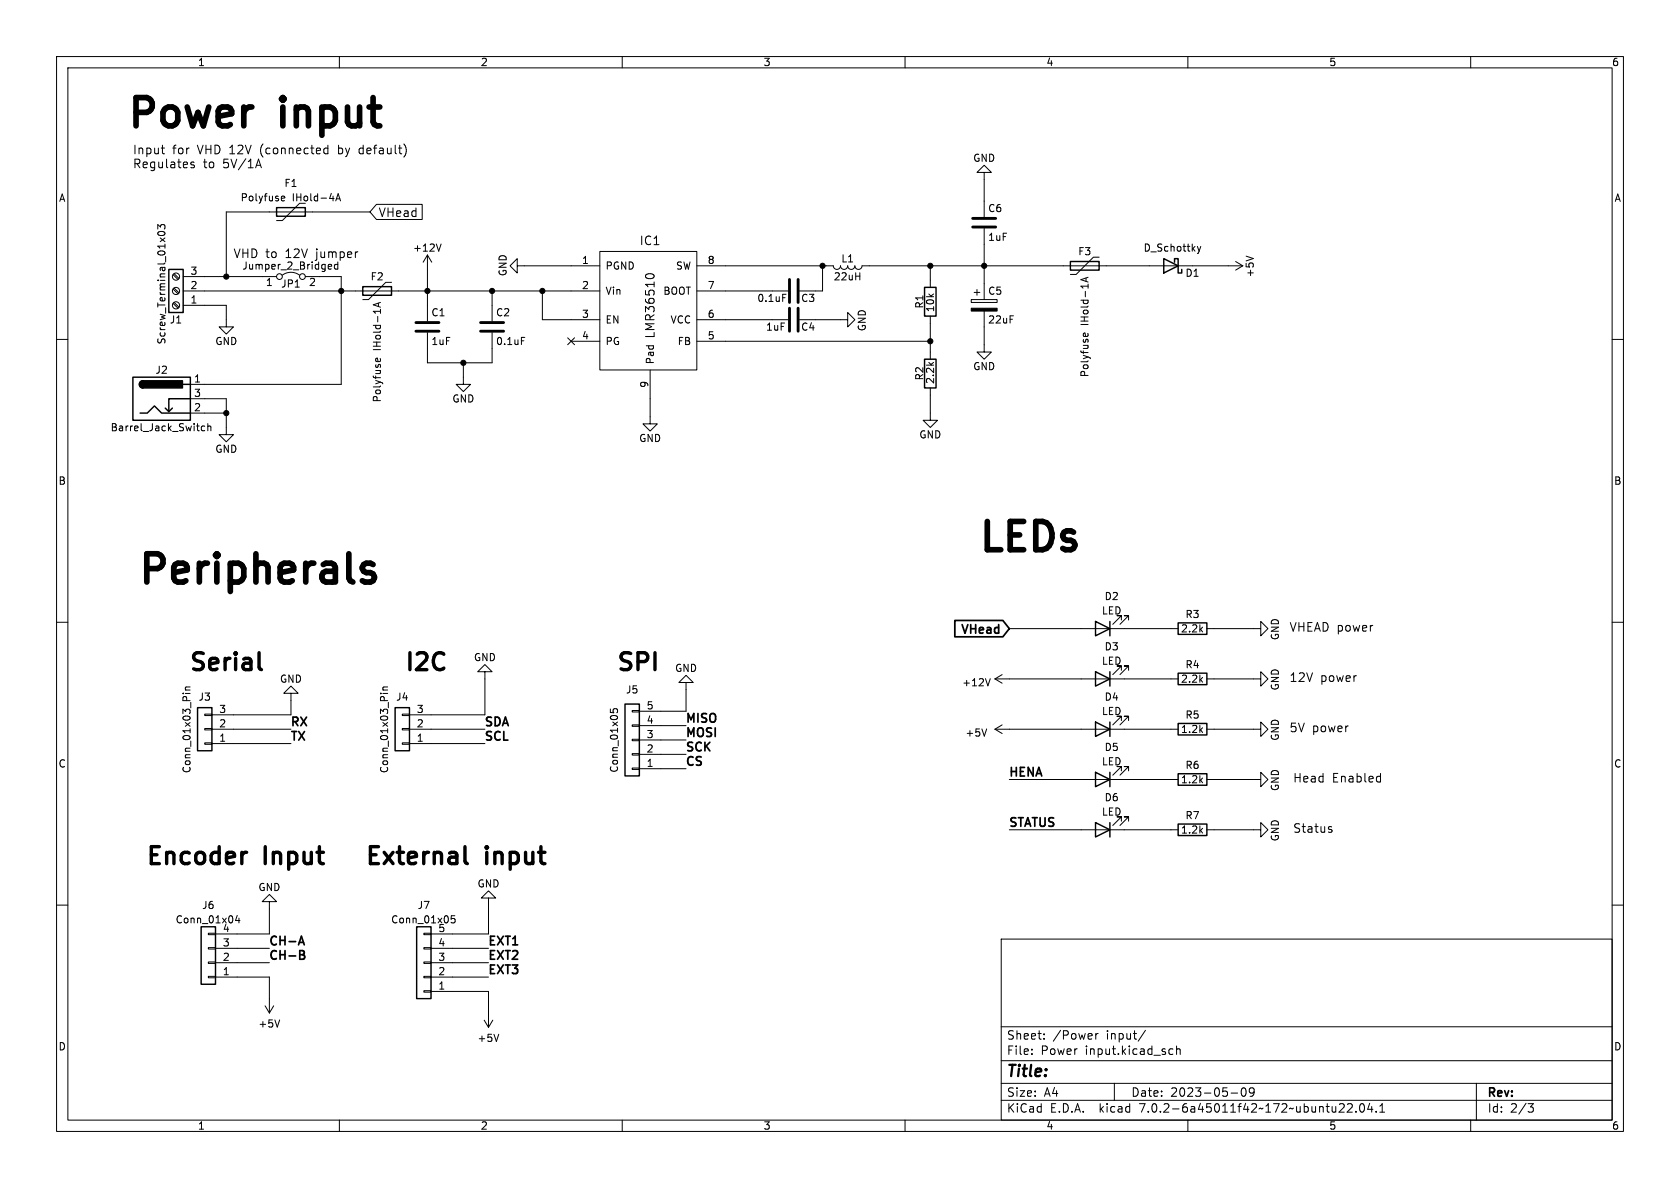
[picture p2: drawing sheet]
<svg xmlns="http://www.w3.org/2000/svg" width="297mm" height="210mm" viewBox="0 0 297 210" stroke-linecap="round" stroke-linejoin="round" font-family="sans-serif">
<g fill="none" stroke="#000" stroke-width=".18">
<path d="M10 10h277v190h-277zM12 12h273v186h-273zM60 10v2M110 10v2M160 10v2M210 10v2M260 10v2M28.5 26.2h.6M28.8 27.1l.3 .1M34.3 28.7l-.4-.1-.2 .3 .1 .2 .5 .1v.4h-.6M45.3 29.2h.8M45.7 28.1l.5 1.6"/>
<path d="M49.8 35.5h.5M49.8 34.7h.4l.1 .3-.6 .1M54 35.9h-1l-3.1 3.1h-1M57.2 26.5v.4l.2 .2h.6M58 25.7v1.5M59.4 35.5l.4-1.3 .4 1.3M59.5 35.1h.6M65.4 37.5h-25.4v11.4M66.5 36.1h8.1v2.7h-8.1l-1.1-1.3zM71.4 25.4a1.75 1.75 0 0 1 0 2.4M174 30.5h1.3l-1.3-1.3-1.3 1.3h1.3v7.9M10 60h2"/>
<path d="M27.9 40.5v-.8l.5 .4 .1-.3h.5l.2 .1-.2 .6M28 41a.68 .68 0 0 1 1.2 .3 .72 .72 0 0 1-1.3-.1zM30.6 48.6l.9 .8M30.6 51.1l.9 .8M30.6 53.6l.9 .9M30.8 48.4l.8 .8M30.8 50.9l.8 .9M30.8 53.5l.8 .8M32.4 54h7.6v3.8h1.3l-1.3 1.3-1.3-1.3h1.3M32.4 51.4h73.6M32.4 48.9h16.5M49.9 48.6a2.54 2.54 0 0 1 3.1 0"/>
<path d="M54 48.9h6.3v19h-26.6M58.6 47.5l-.4 .1M58.6 46.8v.2l-.6 .2M59.2 46.9v.6l.2 .1 .3-.1M59.7 46.3v1.3M63.3 44.5l-.3 .1M66.9 53.6v.6M67.3 53.5l-1.3 .4 1.3 .4M69.2 49.9h-1l-3 3.1h-1.1M75.6 45.1v11.7M75.6 58.8v5.3h11.4v-5.3M75.6 45.1l-.8 1.3"/>
<path d="M75.6 45.1l.7 1.3M78 43.1l-.4 1.3M87 51.4v5.4M91.4 47v-1.3l-1.2 1.3 1.2 1.3v-1.3h14.6M92.2 59.6h.6M95.9 51.4v5.1h10.1M100.4 59.7l1.2 1.2M101.6 59.7l-1.2 1.2M106 44.5h17.2v20.9h-17.2zM114.1 48.9a.83 .83 0 0 1 .7-.6 .83 .83 0 0 1 .8 .3v.3M123.2 47h24.1a.64 .64 0 0 0 .7 .6 .64 .64 0 0 0 .6-.6 .64 .64 0 0 0 .6 .6 .64 .64 0 0 0 .7-.6 .64 .64 0 0 0 .6 .6 .64 .64 0 0 0 .6-.6 .64 .64 0 0 0 .7 .6 .64 .64 0 0 0 .6-.6h67.3M123.2 56.5h16.1"/>
<path d="M123.2 51.4h16.1M138.4 52h.6M141.4 56.5h8.5v-1.3l1.2 1.3-1.2 1.3v-1.3M145.4 47v4.4h-4M164.5 47v3.8M164.5 55.9v7.6M171.7 53h4.6v.5h-4.6zM172.2 51.7h1M172.7 51.2v1M174 55v7.2h1.3l-1.3 1.3-1.3-1.3h1.3M174 40.4v12.6M191.6 59.4l-.1-.3 .3-.2 .1 .6"/>
<path d="M192 49.1v.6M192.3 58.9v.5M192.4 49l-1.3 .4 1.3 .5M194.3 45.5h-1l-3.1 3h-1M211.7 43.6l.3 .8M212 44.4l-.3 .4M212.3 43.6l-.3 .8M218.4 46.2l1.3 .8M219.7 47l-1.3 .8M220.3 45.3l1.3 .4M285 60h2M33.7 70.5h6.3v6.3h1.3l-1.3 1.3-1.3-1.3h1.3"/>
<path d="M33.7 73h6.3M36.2 75.4l-.4-.1-.2 .2 .1 .6h.5M36.7 75.4l.2-.1 .3 .1 .1 .8M36.7 74.9v1.3M66.5 63.9l-.1-.4 .3-.2 .1 .6M67.2 63.4v.5M81.9 64.1v3.8h1.3l-1.3 1.3-1.3-1.3h1.3M101 60.3h5M114.9 65.4v9.5h1.3l-1.3 1.3-1.2-1.3h1.2M123.2 60.3h41.3M164.5 68.6v5.7h1.2l-1.2 1.3-1.3-1.3h1.3M10 110h2"/>
<path d="M85.7 118.7h1.3l-1.3-1.2-1.2 1.2h1.2v7.7h-13.3M175.1 120l-.5 1.2M177.2 119.3l-1.3 .7M178.4 111.1h29.9M198.2 109.6v-.8h-.7h.7l-1.5 1.6M198.2 118.5v-.8h-.7h.7l-1.5 1.6M199.5 109.6v-.8h-.7h.7l-1.5 1.6M199.5 118.5v-.8h-.7h.7l-1.5 1.6M213.4 111.1h9.5v-1.2l1.3 1.2-1.3 1.3v-1.3M285 110h2M32.3 122.6h.2M32.8 122.6h.8"/>
<path d="M32.8 122h.8M33.6 121.4l-.8 .1v.3l.1 .2M36.2 126.2h1.3v.3h-1.3zM36.2 128.8h1.3v.2h-1.3zM36.2 131.3h1.3v.3h-1.3zM37.5 128.9h13.9M37.5 131.4h13.9M51.4 122.6h1.3l-1.3-1.3-1.2 1.3h1.2v3.8h-13.9M67.3 122.6h.1M67.7 122.6h.8M67.7 122h.8M68.5 121.4l-.8 .1v.3l.1 .2"/>
<path d="M71.1 126.2h1.3v.3h-1.3zM71.1 128.8h1.3v.2h-1.3zM71.1 131.3h1.3v.3h-1.3zM72.4 128.9h13.3M72.4 131.4h13.3M107.9 125.3v.6l.6 .1-.1-.2v-.4l.2-.1h.5l.1 .2-.1 .5M111.8 125.6h1.2v.3h-1.2zM111.8 128.1h1.2v.3h-1.2zM111.8 130.7h1.2v.2h-1.2zM111.8 133.2h1.2v.3h-1.2zM111.8 135.8h1.2v.2h-1.2zM113 135.9h8.3"/>
<path d="M113 133.4h8.3M113 130.8h8.3M113 128.3h8.3M121.3 120.7h1.3l-1.3-1.3-1.3 1.3h1.3v5h-8.3M174.4 128.9l-.4 1.2M175.9 120h32.4M175.9 128.9h32.4M175.9 128.9l1.3 .8M175.9 120l1.3 .8M177.2 128.1l-1.3 .8M178.4 137.8h29.9M198.2 127.4v-.8h-.7h.7l-1.5 1.5"/>
<path d="M198.2 136.3v-.8h-.7h.7l-1.5 1.5M199.5 127.4v-.8h-.7h.7l-1.5 1.5M199.5 136.3v-.8h-.7h.7l-1.5 1.5M213.4 137.8h9.5v-1.3l1.3 1.3-1.3 1.3v-1.3M213.4 128.9h9.5v-1.3l1.3 1.3-1.3 1.3v-1.3M213.4 120h9.5v-1.3l1.3 1.3-1.3 1.3v-1.3M243.6 137.2l.5 .1M244.1 136.7v1.5M244.1 138.2h-.5M10 160h2M47.6 159.4h1.3l-1.3-1.3-1.2 1.3h1.2v5.7h-9.5M86.4 158.8h1.2l-1.2-1.3-1.3 1.3h1.3v6.3h-10.2"/>
<path d="M178.4 146.7h29.9M198.2 145.2v-.8h-.7h.7l-1.5 1.5M199.5 145.2v-.8h-.7h.7l-1.5 1.5M213.4 146.7h9.5v-1.3l1.3 1.3-1.3 1.3v-1.3M235.3 146.6l.2 .2-.2 .3M235.3 146.1l.1 .1M285 160h2M36.8 165h1.3v.2h-1.3zM36.8 167.5h1.3v.3h-1.3zM36.8 170.1h1.3v.2h-1.3zM36.8 172.6h1.3v.2h-1.3zM38.1 172.7h9.5v6.4"/>
<path d="M38.1 170.2h9.5M38.1 167.6h9.5M41.9 161.8l-.3 .9h.8M42.2 162.3v.8M46.9 177.8l.7 1.3M48.4 177.8l-.8 1.3M74.9 165h1.3v.2h-1.3zM74.9 167.5h1.3v.3h-1.3zM74.9 170.1h1.3v.2h-1.3zM74.9 172.6h1.3v.2h-1.3zM74.9 175.1h1.3v.3h-1.3zM76.2 172.7h10.2"/>
<path d="M76.2 170.2h10.2M76.2 167.6h10.2M76.2 175.3h10.2v6.3M80.4 161.9h-.6l-.1 .6 .2-.1h.4l.2 .2-.1 .4-.2 .1-.5-.1M177 166h108v32h-108zM49.4 180.3l-.4 1.3M60 198v2M85.6 180.3l.8 1.3M87.1 180.3l-.7 1.3M88.2 182.8l-.4 1.3M110 198v2M160 198v2"/>
<path d="M177 194.5h108M177 191.5h108M177 187.5h108M177 181.5h108M182.4 186.3v.1M182.4 185.5v.1M184.6 183.6v.1M184.6 182.8v.1M193.7 182.7v1M194.1 182.7l-.2 .1-.2 .2M197 191.5v3M202.5 182.1l-1.3 2"/>
<path d="M206.8 186.3h.6M206.8 185.5h.6M208 185.5l.2-.1 .4 .1v.9M208 184.9v1.5M210 198v2M217.6 193.2h1.2M219.6 192.4l.2-.1a.81 .81 0 0 1 .6 .6 .81 .81 0 0 1-.3 .8l-.2 .1a.81 .81 0 0 1-.6-.6 .81 .81 0 0 1 .3-.8zM221.7 192.9l-.3 .3h-.4l-.1-.3 .1-.5 .4-.1 .2 .1a.99 .99 0 0 1-.3 1.4h-.3M237.5 195.2l.1 .2v.3l-.9 .9h.9M238.2 195.2l.6-.1 .2 .1 .1 .3-1 1.1h1M239.7 196.5v.1M240.5 195.2l.2-.1a.81 .81 0 0 1 .6 .6 .81 .81 0 0 1-.3 .8l-.1 .1a.81 .81 0 0 1-.4-1.4z"/>
<path d="M242.1 195l-.3 1.1h.9M242.5 195.6v1M243.3 196.5v.1M243.9 196.6h.9M243.9 195.5l.5-.4v1.5M260 198v2M261 191.5v6.5M270.1 195.1h1l-.5 .6 .4 .1 .1 .5-.3 .3h-.4"/>
<circle cx="31.1" cy="51.4" r=".63"/>
<circle cx="31.1" cy="54" r=".63"/>
<circle cx="31.1" cy="48.9" r=".63"/>
<circle cx="49.4" cy="48.9" r=".51"/>
<circle cx="53.5" cy="48.9" r=".51"/>
</g>
<g fill="none" stroke="#000" stroke-width=".25">
<path d="M48.9 36.7h5.1v1.5h-5.1zM29.8 47.6h2.6v7.6h-2.6zM64.1 50.7h5.1v1.5h-5.1zM163.4 50.8h2.1v5.1h-2.1zM189.2 46.2h5.1v1.6h-5.1zM205.7 45.7l2.6 1.3-2.6 1.3zM207.6 46.4v-.7h.7v2.6h.6v-.7M23.5 66.7h10.2v7.6h-10.2zM24.8 73h1.2l1.3-1.2 1.3 1.2h5.1M25.3 67.3a.64 .64 0 0 0-.7 .6 .64 .64 0 0 0 .7 .7M30.5 72.1l-.7 .7M32.4 67.9h1.3"/>
<path d="M33.7 70.5h-3.9v2.3l-.6-.7M163.4 63.5h2.1v5.1h-2.1zM193.7 109.9l2.5 1.2-2.5 1.3zM193.7 118.7l2.5 1.3-2.5 1.3zM196.2 109.9v2.5M196.2 118.7v2.6M208.3 110.1h5.1v2h-5.1zM208.3 119h5.1v2h-5.1zM34.9 125.1h2.6v7.6h-2.6zM69.8 125.1h2.6v7.6h-2.6zM110.5 124.5h2.5v12.7h-2.5zM193.7 127.6l2.5 1.3-2.5 1.3z"/>
<path d="M193.7 136.5l2.5 1.3-2.5 1.3zM196.2 127.6v2.6M196.2 136.5v2.6M208.3 136.8h5.1v2h-5.1zM208.3 127.9h5.1v2h-5.1zM193.7 145.4l2.5 1.3-2.5 1.3zM196.2 145.4v2.6M208.3 145.7h5.1v2h-5.1zM35.6 163.8h2.5v10.2h-2.5zM73.7 163.8h2.5v12.7h-2.5z"/>
</g>
<path d="M172 38.6h4M73.5 58.5h4.1M73.5 57h4.1M85 58.5h4M85 57h4M139.6 49.4v4.1M139.6 54.5v4M141.1 49.4v4.1M141.1 54.5v4M172 40.1h4" fill="none" stroke="#000" stroke-width=".51"/>
<path d="M24.8 67.5l.5-.2v1.3a.63 .63 0 0 1-.6-.4 .63 .63 0 0 1 .1-.7zM25.3 67.3h7v1.3h-7z" fill="#000" stroke="#000" stroke-width=".25"/>
<g fill="#000" stroke="#000" stroke-width=".18">
<path d="M171.7 54.5h4.6v.5h-4.6z"/>
<circle cx="40" cy="48.9" r=".46"/>
<circle cx="60.3" cy="51.4" r=".46"/>
<circle cx="75.6" cy="51.4" r=".46"/>
<circle cx="87" cy="51.4" r=".46"/>
<circle cx="95.9" cy="51.4" r=".46"/>
<circle cx="145.4" cy="47" r=".46"/>
<circle cx="164.5" cy="47" r=".46"/>
<circle cx="174" cy="47" r=".46"/>
<circle cx="40" cy="73" r=".46"/>
<circle cx="81.9" cy="64.1" r=".46"/>
<circle cx="164.5" cy="60.3" r=".46"/>
</g>
<path d="M168.8 109.7h8.5l1.1 1.4-1.1 1.5h-8.5zM52.9 166.6h.7M53.3 165.5l.5 1.5M53.5 168l.3 .3-.1 .3-.2 .2a.41 .41 0 0 1 .4 .3 .41 .41 0 0 1-.3 .5h-.6" fill="none" stroke="#000" stroke-width=".3"/>
<path d="M45.9 118.2l.3 .2M82.3 152.5l.3 .2" fill="none" stroke="#000" stroke-width=".6"/>
<path d="M64.8 99.6h.7l.5 .2M64.8 101.2h.7l.5 .3 .2 .7-.2 .5-.5 .2h-1" fill="none" stroke="#000" stroke-width="1"/>
<g font-size="7">
<text x="22.9" y="22.9">Power</text>
<text x="50.3" y="22.9">input</text>
<text x="173.4" y="97.8">LEDs</text>
<text x="24.8" y="103.5">Peripherals</text>
</g>
<g font-size="4.2">
<text x="33.7" y="118.7">Serial</text>
<text x="71.8" y="118.7">I2C</text>
<text x="109.2" y="118.7">SPI</text>
<text x="26" y="153">Encoder</text>
<text x="47.1" y="153">Input</text>
<text x="64.8" y="153">External</text>
<text x="86.2" y="153">input</text>
</g>
<text font-size="2.8" x="178" y="190.8">Title:</text>
<g font-size="2.1">
<text x="23.5" y="27.4">Input</text>
<text x="23.5" y="29.8">Regulates</text>
<text x="30.5" y="27.4">for</text>
<text x="34.9" y="27.4">VHD 12V</text>
<text x="35.9" y="29.8">to</text>
<text x="39.4" y="29.8">5V/1A</text>
<text x="46" y="27.4">(connected</text>
<text x="59.9" y="27.4">by</text>
<text x="63.6" y="27.4">default)</text>
<text x="66.9" y="38.5">VHead</text>
<text x="41.3" y="45.7">VHD to</text>
<text x="50.4" y="45.7">12V</text>
<text x="55.9" y="45.7">jumper</text>
<text x="113" y="43.5">IC1</text>
<text x="115.9" y="59.9" transform="rotate(-90 115.9 59.9)">LMR36510</text>
<text x="169.5" y="112.4">VHead</text>
<text x="228" y="111.8">VHEAD power</text>
<text x="228" y="120.7">12V</text>
<text x="233.4" y="120.7">power</text>
<text x="51.4" y="128.5">RX</text>
<text x="51.4" y="131">TX</text>
<text x="85.7" y="128.5">SDA</text>
<text x="85.7" y="131">SCL</text>
<text x="121.3" y="130.4">MOSI</text>
<text x="121.3" y="127.8">MISO</text>
<text x="228" y="129.5">5V power</text>
<text x="121.3" y="132.9">SCK</text>
<text x="121.3" y="135.5">CS</text>
<text x="178.4" y="137.4">HENA</text>
<text x="228.6" y="138.4">Head</text>
<text x="235.5" y="138.4">Enabled</text>
<text x="178.4" y="146.3">STATUS</text>
<text x="228.6" y="147.3">Status</text>
<text x="47.6" y="167.2">CH-A</text>
<text x="86.4" y="167.2">EXT1</text>
<text x="47.6" y="169.8">CH-B</text>
<text x="86.4" y="172.3">EXT3</text>
<text x="86.4" y="169.8">EXT2</text>
<text x="178" y="183.9">Sheet:</text>
<text x="186.2" y="183.9">/Power</text>
<text x="195.6" y="183.9">input/</text>
<text x="178" y="186.6">File:</text>
<text x="184" y="186.6">Power</text>
<text x="191.9" y="186.6">input.kicad_sch</text>
<text x="178" y="196.8">KiCad</text>
<text x="178" y="194">Size:</text>
<text x="184.6" y="194">A4</text>
<text x="185.7" y="196.8">E.D.A.</text>
<text x="194.4" y="196.8">kicad</text>
<text x="200" y="194">Date:</text>
<text x="201.5" y="196.8">7.0.2-6a45011f42~172~ubuntu22.04.1</text>
<text x="206.9" y="194">2023-05-09</text>
<text x="263" y="194.2">Rev:</text>
<text x="263" y="196.8">Id:</text>
<text x="267" y="196.8">2/3</text>
</g>
<g font-size="1.8">
<text x="35" y="11.8">1</text>
<text x="85" y="11.8">2</text>
<text x="135" y="11.8">3</text>
<text x="185" y="11.8">4</text>
<text x="235" y="11.8">5</text>
<text x="285" y="11.8">6</text>
<text x="172" y="28.8">GND</text>
<text x="10.4" y="35.8">A</text>
<text x="42.5" y="35.8">Polyfuse</text>
<text x="50.2" y="33.2">F1</text>
<text x="51.6" y="35.8">IHold-4A</text>
<text x="285.4" y="35.8">A</text>
<text x="174.6" y="37.7">C6</text>
<text x="42.8" y="47.8">Jumper_2_Bridged</text>
<text x="73" y="44.6">+12V</text>
<text x="102.8" y="46.7">1</text>
<text x="107.1" y="47.8">PGND</text>
<text x="119.4" y="47.8">SW</text>
<text x="125.1" y="46.7">8</text>
<text x="148.7" y="46.5">L1</text>
<text x="174.6" y="42.7">1uF</text>
<text x="190.6" y="45.3">F3</text>
<text x="202.1" y="44.6">D_Schottky</text>
<text x="33.6" y="53.7">1</text>
<text x="33.6" y="51.2">2</text>
<text x="33.6" y="48.6">3</text>
<text x="47" y="50.8">1</text>
<text x="49.6" y="51">JP1</text>
<text x="54.6" y="50.8">2</text>
<text x="65.5" y="49.7">F2</text>
<text x="89.7" y="48.9" transform="rotate(-90 89.7 48.9)">GND</text>
<text x="102.8" y="51.2">2</text>
<text x="107.1" y="52.3">Vin</text>
<text x="117.1" y="52.3">BOOT</text>
<text x="125.1" y="51.2">7</text>
<text x="133.8" y="53.5">0.1uF</text>
<text x="141.6" y="53.5">C3</text>
<text x="147.3" y="49.7">22uH</text>
<text x="174.6" y="52.3">C5</text>
<text x="209.5" y="49.1">D1</text>
<text x="221.8" y="49.1" transform="rotate(-90 221.8 49.1)">+5V</text>
<text x="30" y="57.3">J1</text>
<text x="76.2" y="56.1">C1</text>
<text x="87.6" y="56.1">C2</text>
<text x="102.8" y="56.3">3</text>
<text x="107.1" y="57.3">EN</text>
<text x="118.4" y="57.3">VCC</text>
<text x="125.1" y="56.3">6</text>
<text x="135.4" y="58.6">1uF</text>
<text x="141.6" y="58.6">C4</text>
<text x="153.2" y="58.6" transform="rotate(-90 153.2 58.6)">GND</text>
<text x="163.4" y="54.6" transform="rotate(-90 163.4 54.6)">R1</text>
<text x="165.3" y="55.2" transform="rotate(-90 165.3 55.2)">10k</text>
<text x="174.6" y="57.3">22uF</text>
<text x="192.6" y="57.6" transform="rotate(-90 192.6 57.6)">IHold-1A</text>
<text x="29.4" y="60.9" transform="rotate(-90 29.4 60.9)">Screw_Terminal_01x03</text>
<text x="38" y="61.2">GND</text>
<text x="67.5" y="62" transform="rotate(-90 67.5 62)">IHold-1A</text>
<text x="76.2" y="61.2">1uF</text>
<text x="87.6" y="61.2">0.1uF</text>
<text x="102.8" y="60.1">4</text>
<text x="107.1" y="61.2">PG</text>
<text x="115.8" y="64.4" transform="rotate(-90 115.8 64.4)">Pad</text>
<text x="119.7" y="61.2">FB</text>
<text x="125.1" y="60.1">5</text>
<text x="172" y="65.6">GND</text>
<text x="27.4" y="66.2">J2</text>
<text x="34.3" y="67.7">1</text>
<text x="34.3" y="70.2">3</text>
<text x="67.5" y="71.2" transform="rotate(-90 67.5 71.2)">Polyfuse</text>
<text x="79.9" y="71.3">GND</text>
<text x="114.7" y="68.6" transform="rotate(-90 114.7 68.6)">9</text>
<text x="163.4" y="67.3" transform="rotate(-90 163.4 67.3)">R2</text>
<text x="165.3" y="67.9" transform="rotate(-90 165.3 67.9)">2.2k</text>
<text x="192.6" y="66.7" transform="rotate(-90 192.6 66.7)">Polyfuse</text>
<text x="19.5" y="76.4">Barrel_Jack_Switch</text>
<text x="34.3" y="72.8">2</text>
<text x="162.5" y="77.7">GND</text>
<text x="38" y="80.2">GND</text>
<text x="112.9" y="78.3">GND</text>
<text x="10.3" y="85.8">B</text>
<text x="285.3" y="85.8">B</text>
<text x="195.2" y="106.2">D2</text>
<text x="194.7" y="108.8">LED</text>
<text x="208.7" y="112">2.2k</text>
<text x="209.5" y="109.4">R3</text>
<text x="226.3" y="113.2" transform="rotate(-90 226.3 113.2)">GND</text>
<text x="83.7" y="117">GND</text>
<text x="119.3" y="118.9">GND</text>
<text x="194.7" y="117.7">LED</text>
<text x="195.2" y="115.1">D3</text>
<text x="209.5" y="118.3">R4</text>
<text x="35" y="124">J3</text>
<text x="49.4" y="120.8">GND</text>
<text x="70" y="124">J4</text>
<text x="110.6" y="122.7">J5</text>
<text x="114.3" y="125.5">5</text>
<text x="170" y="121.5">+12V</text>
<text x="195.2" y="124">D4</text>
<text x="208.7" y="120.8">2.2k</text>
<text x="226.3" y="122.1" transform="rotate(-90 226.3 122.1)">GND</text>
<text x="38.7" y="131.2">1</text>
<text x="38.7" y="128.7">2</text>
<text x="38.7" y="126.1">3</text>
<text x="73.6" y="131.2">1</text>
<text x="73.6" y="128.7">2</text>
<text x="73.6" y="126.1">3</text>
<text x="114.3" y="130.6">3</text>
<text x="114.3" y="128">4</text>
<text x="170.6" y="130.4">+5V</text>
<text x="194.7" y="126.6">LED</text>
<text x="208.7" y="129.7">1.2k</text>
<text x="209.5" y="127.2">R5</text>
<text x="226.3" y="131" transform="rotate(-90 226.3 131)">GND</text>
<text x="10.3" y="135.8">C</text>
<text x="33.8" y="136.7" transform="rotate(-90 33.8 136.7)">Conn_01x03_Pin</text>
<text x="68.8" y="136.7" transform="rotate(-90 68.8 136.7)">Conn_01x03_Pin</text>
<text x="109.4" y="136.6" transform="rotate(-90 109.4 136.6)">Conn_01x05</text>
<text x="114.3" y="135.6">1</text>
<text x="114.3" y="133.1">2</text>
<text x="194.7" y="135.4">LED</text>
<text x="195.2" y="132.9">D5</text>
<text x="209.5" y="136.1">R6</text>
<text x="285.3" y="135.8">C</text>
<text x="195.2" y="141.8">D6</text>
<text x="208.7" y="138.6">1.2k</text>
<text x="226.3" y="139.9" transform="rotate(-90 226.3 139.9)">GND</text>
<text x="194.7" y="144.3">LED</text>
<text x="208.7" y="147.5">1.2k</text>
<text x="209.5" y="145">R7</text>
<text x="226.3" y="148.8" transform="rotate(-90 226.3 148.8)">GND</text>
<text x="35.7" y="160.8">J6</text>
<text x="45.6" y="157.7">GND</text>
<text x="73.8" y="160.8">J7</text>
<text x="84.4" y="157">GND</text>
<text x="31" y="163.4">Conn_01x04</text>
<text x="39.3" y="167.4">3</text>
<text x="39.3" y="164.8">4</text>
<text x="69.1" y="163.4">Conn_01x05</text>
<text x="77.4" y="167.4">4</text>
<text x="77.4" y="164.8">5</text>
<text x="39.3" y="172.5">1</text>
<text x="39.3" y="169.9">2</text>
<text x="77.4" y="172.5">2</text>
<text x="77.4" y="169.9">3</text>
<text x="77.4" y="175">1</text>
<text x="10.3" y="185.8">D</text>
<text x="45.6" y="181.8">+5V</text>
<text x="84.4" y="184.3">+5V</text>
<text x="285.3" y="185.8">D</text>
<text x="35" y="199.8">1</text>
<text x="85" y="199.8">2</text>
<text x="135" y="199.8">3</text>
<text x="185" y="199.8">4</text>
<text x="235" y="199.8">5</text>
<text x="285" y="199.8">6</text>
</g>
</svg>
